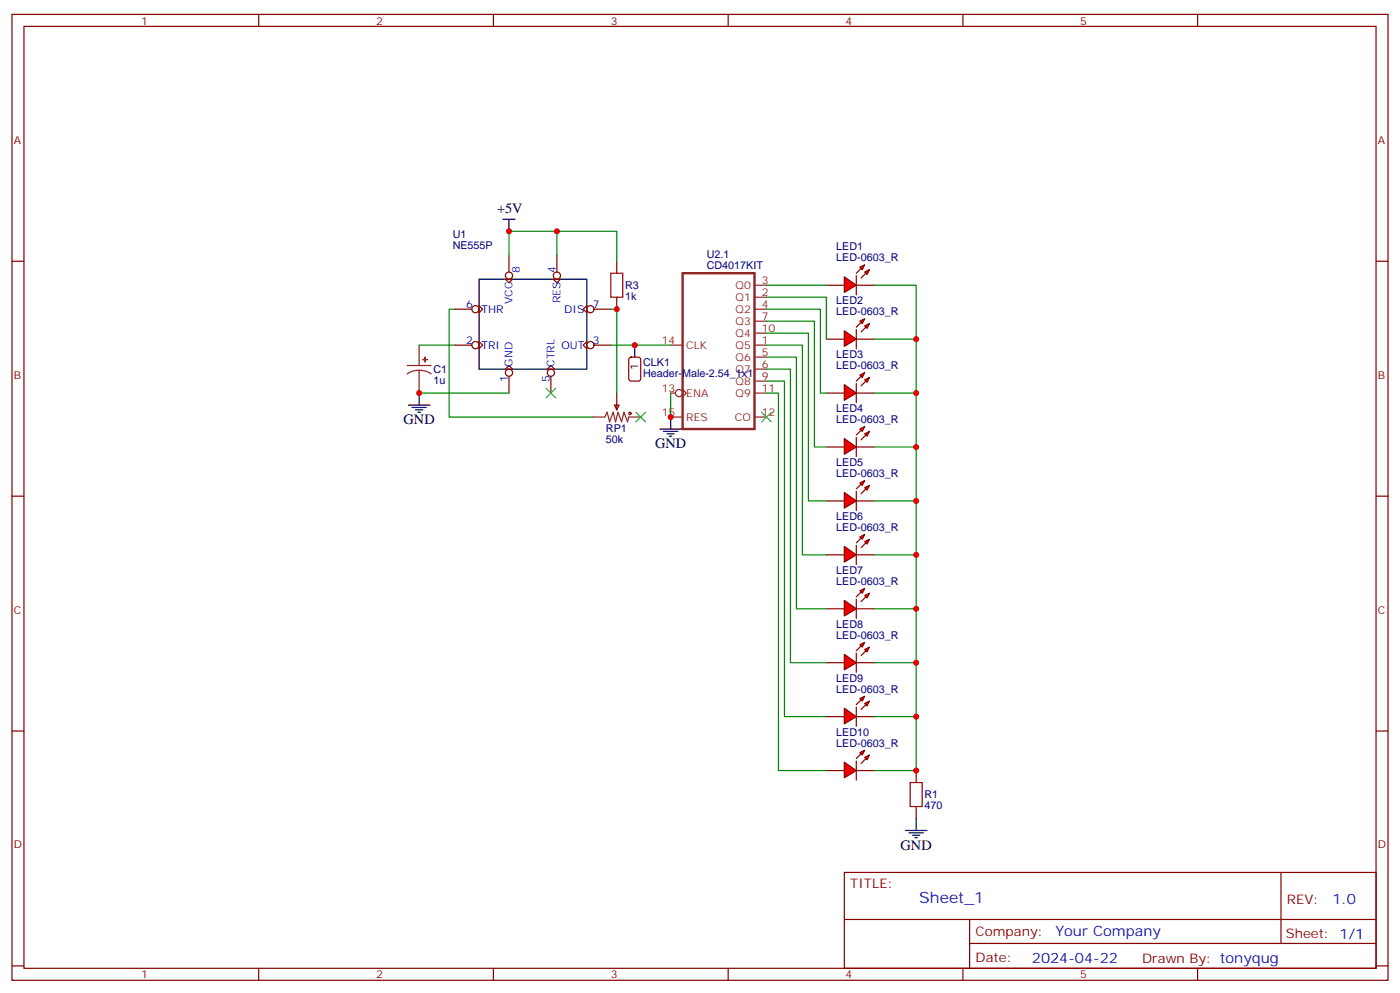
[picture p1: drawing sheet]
<svg xmlns="http://www.w3.org/2000/svg" width="412mm" height="292mm" viewBox="0 0 412 292" stroke-linecap="round" stroke-linejoin="round" font-family="sans-serif">
<g fill="none" stroke="#870000" stroke-width=".35">
<path d="M3.5 4.2h405.4v284.4h-405.4zM7.1 7.8h398.2v277.2h-398.2zM76.2 4.2v3.6M145.3 4.2v3.6M214.5 4.2v3.6M283.6 4.2v3.6M352.8 4.2v3.6M3.5 76.9h3.6M149.9 75.1v5M164 75.1v5M405.3 76.9h3.6M134.1 91h4.9"/>
<path d="M141.1 90l1.1 1-1.1 1.1M148.9 82.2l1 1.1 1.1-1.1M163 82.2l1 1.1 1.1-1.1M172.9 90l-1.1 1 1.1 1.1M175 91h4.9M134.1 101.6h4.9M141.1 100.5l1.1 1.1-1.1 1.1M148.9 108.7l1-1.1 1.1 1.1M149.9 110.8v4.9M161.2 108.7l1.1-1.1 1 1.1M162.3 110.8v4.9M172.9 100.5l-1.1 1.1 1.1 1.1"/>
<path d="M175 101.6h4.9M3.5 146h3.6M405.3 146h3.6M3.5 215.2h3.6M405.3 215.2h3.6M248.7 256.8h156.6v28.2h-156.6zM377.3 256.8v20.9M248.7 270.7h156.5M285.6 277.7h119.6M285.6 270.7v14.1M3.5 284.3h3.6M76.2 285v3.6"/>
<path d="M145.3 285v3.6M214.5 285v3.6M283.6 285v3.6M352.8 285v3.6M405.3 284.3h3.6"/>
<circle cx="140.1" cy="91" r="1.06"/>
<circle cx="149.9" cy="81.1" r="1.06"/>
<circle cx="164" cy="81.1" r="1.06"/>
<circle cx="173.9" cy="91" r="1.06"/>
<circle cx="140.1" cy="101.6" r="1.06"/>
<circle cx="149.9" cy="109.7" r="1.06"/>
<circle cx="162.3" cy="109.7" r="1.06"/>
<circle cx="173.9" cy="101.6" r="1.06"/>
</g>
<path d="M148.2 64.6h3.5M149.9 64.6v3.5M141.1 82.2h31.8v26.5h-31.8z" fill="none" stroke="#000" stroke-width=".35"/>
<path d="M201.1 80.4h21.1v45.9h-21.1z" fill="none" stroke="#8c2424" stroke-width=".71"/>
<g fill="none" stroke="#8c2424" stroke-width=".35">
<path d="M222.2 87.5h3.6M222.2 84h3.6M222.2 91h3.6M222.2 94.5h3.6M222.2 98.1h3.6M197.6 101.6h3.5M197.6 115.7h1.4M201.1 114.7l1 1-1 1.1M222.2 101.6h3.6M222.2 105.1h3.6M222.2 108.7h3.6M222.2 112.2h3.6"/>
<path d="M222.2 115.7h3.6M197.6 122.8h3.5M222.2 122.8h3.6"/>
<circle cx="200" cy="115.7" r="1.06"/>
</g>
<g fill="#f00" stroke="#870000" stroke-width=".35">
<path d="M248.7 81.5l3.5 2.5-3.5 2.1z"/>
<path d="M252.2 81.1v5.7z"/>
</g>
<g fill="#870000" stroke="#870000" stroke-width=".35">
<path d="M252.2 80.4l1.4-1.4z"/>
<path d="M253.6 81.8l1.5-1.4z"/>
</g>
<g fill="#f00" stroke="#870000" stroke-width=".35">
<path d="M253.3 78.7l1.4-.7-.7 1.4z"/>
<path d="M254.7 80.1l1.4-.7-.7 1.4z"/>
</g>
<path d="M243.4 84h5.3M252.2 84h5.3" fill="none" stroke="#870000" stroke-width=".35"/>
<g fill="#f00" stroke="#870000" stroke-width=".35">
<path d="M248.7 97.4l3.5 2.4-3.5 2.2z"/>
<path d="M252.2 97v5.7z"/>
</g>
<g fill="#870000" stroke="#870000" stroke-width=".35">
<path d="M252.2 96.3l1.4-1.4z"/>
<path d="M253.6 97.7l1.5-1.4z"/>
</g>
<g fill="#f00" stroke="#870000" stroke-width=".35">
<path d="M253.3 94.5l1.4-.7-.7 1.4z"/>
<path d="M254.7 96l1.4-.8-.7 1.5z"/>
</g>
<path d="M243.4 99.8h5.3M252.2 99.8h5.3" fill="none" stroke="#870000" stroke-width=".35"/>
<g fill="#f00" stroke="#870000" stroke-width=".35">
<path d="M248.7 113.2l3.5 2.5-3.5 2.1z"/>
<path d="M252.2 112.9v5.6z"/>
</g>
<g fill="#870000" stroke="#870000" stroke-width=".35">
<path d="M252.2 112.2l1.4-1.4z"/>
<path d="M253.6 113.6l1.5-1.4z"/>
</g>
<g fill="#f00" stroke="#870000" stroke-width=".35">
<path d="M253.3 110.4l1.4-.7-.7 1.4z"/>
<path d="M254.7 111.8l1.4-.7-.7 1.4z"/>
</g>
<path d="M243.4 115.7h5.3M252.2 115.7h5.3" fill="none" stroke="#870000" stroke-width=".35"/>
<g fill="#f00" stroke="#870000" stroke-width=".35">
<path d="M248.7 129.1l3.5 2.5-3.5 2.1z"/>
<path d="M252.2 128.8v5.6z"/>
</g>
<g fill="#870000" stroke="#870000" stroke-width=".35">
<path d="M252.2 128.1l1.4-1.5z"/>
<path d="M253.6 129.5l1.5-1.4z"/>
</g>
<g fill="#f00" stroke="#870000" stroke-width=".35">
<path d="M253.3 126.3l1.4-.7-.7 1.4z"/>
<path d="M254.7 127.7l1.4-.7-.7 1.4z"/>
</g>
<path d="M243.4 131.6h5.3M252.2 131.6h5.3" fill="none" stroke="#870000" stroke-width=".35"/>
<g fill="#f00" stroke="#870000" stroke-width=".35">
<path d="M248.7 145l3.5 2.5-3.5 2.1z"/>
<path d="M252.2 144.6v5.7z"/>
</g>
<g fill="#870000" stroke="#870000" stroke-width=".35">
<path d="M252.2 143.9l1.4-1.4z"/>
<path d="M253.6 145.3l1.5-1.4z"/>
</g>
<g fill="#f00" stroke="#870000" stroke-width=".35">
<path d="M253.3 142.2l1.4-.7-.7 1.4z"/>
<path d="M254.7 143.6l1.4-.7-.7 1.4z"/>
</g>
<path d="M243.4 147.5h5.3M252.2 147.5h5.3" fill="none" stroke="#870000" stroke-width=".35"/>
<g fill="#f00" stroke="#870000" stroke-width=".35">
<path d="M248.7 160.9l3.5 2.4-3.5 2.2z"/>
<path d="M252.2 160.5v5.7z"/>
</g>
<g fill="#870000" stroke="#870000" stroke-width=".35">
<path d="M252.2 159.8l1.4-1.4z"/>
<path d="M253.6 161.2l1.5-1.4z"/>
</g>
<g fill="#f00" stroke="#870000" stroke-width=".35">
<path d="M253.3 158l1.4-.7-.7 1.4z"/>
<path d="M254.7 159.5l1.4-.8-.7 1.5z"/>
</g>
<path d="M243.4 163.3h5.3M252.2 163.3h5.3" fill="none" stroke="#870000" stroke-width=".35"/>
<g fill="#f00" stroke="#870000" stroke-width=".35">
<path d="M248.7 176.7l3.5 2.5-3.5 2.1z"/>
<path d="M252.2 176.4v5.6z"/>
</g>
<g fill="#870000" stroke="#870000" stroke-width=".35">
<path d="M252.2 175.7l1.4-1.4z"/>
<path d="M253.6 177.1l1.5-1.4z"/>
</g>
<g fill="#f00" stroke="#870000" stroke-width=".35">
<path d="M253.3 173.9l1.4-.7-.7 1.4z"/>
<path d="M254.7 175.3l1.4-.7-.7 1.4z"/>
</g>
<path d="M243.4 179.2h5.3M252.2 179.2h5.3" fill="none" stroke="#870000" stroke-width=".35"/>
<g fill="#f00" stroke="#870000" stroke-width=".35">
<path d="M248.7 192.6l3.5 2.5-3.5 2.1z"/>
<path d="M252.2 192.3v5.6z"/>
</g>
<g fill="#870000" stroke="#870000" stroke-width=".35">
<path d="M252.2 191.6l1.4-1.5z"/>
<path d="M253.6 193l1.5-1.4z"/>
</g>
<g fill="#f00" stroke="#870000" stroke-width=".35">
<path d="M253.3 189.8l1.4-.7-.7 1.4z"/>
<path d="M254.7 191.2l1.4-.7-.7 1.4z"/>
</g>
<path d="M243.4 195.1h5.3M252.2 195.1h5.3" fill="none" stroke="#870000" stroke-width=".35"/>
<g fill="#f00" stroke="#870000" stroke-width=".35">
<path d="M248.7 208.5l3.5 2.5-3.5 2.1z"/>
<path d="M252.2 208.1v5.7z"/>
</g>
<g fill="#870000" stroke="#870000" stroke-width=".35">
<path d="M252.2 207.4l1.4-1.4z"/>
<path d="M253.6 208.8l1.5-1.4z"/>
</g>
<g fill="#f00" stroke="#870000" stroke-width=".35">
<path d="M253.3 205.7l1.4-.7-.7 1.4z"/>
<path d="M254.7 207.1l1.4-.7-.7 1.4z"/>
</g>
<path d="M243.4 211h5.3M252.2 211h5.3" fill="none" stroke="#870000" stroke-width=".35"/>
<g fill="#f00" stroke="#870000" stroke-width=".35">
<path d="M248.7 224.4l3.5 2.4-3.5 2.2z"/>
<path d="M252.2 224v5.7z"/>
</g>
<g fill="#870000" stroke="#870000" stroke-width=".35">
<path d="M252.2 223.3l1.4-1.4z"/>
<path d="M253.6 224.7l1.5-1.4z"/>
</g>
<g fill="#f00" stroke="#870000" stroke-width=".35">
<path d="M253.3 221.5l1.4-.7-.7 1.4z"/>
<path d="M254.7 223l1.4-.8-.7 1.5z"/>
</g>
<path d="M181.7 76.9v3.5M181.7 87.5v3.5M181 119.2h1.4l-.7 1.4zM181.7 115.7v4.9M185.4 105.3l.5-.2h2.1l.7 .5v5.9l-.4 .6-2.4 .1-.6-.5-.1-5.9zM243.4 226.8h5.3M252.2 226.8h5.3M269.9 226.8v3.6M269.9 237.4v3.5" fill="none" stroke="#870000" stroke-width=".35"/>
<path d="M119.9 107.6h7.1M123.5 109l-1.9 .2-1.7 .9M123.5 109l1.8 .2 1.7 .9M123.5 101.6v6M123.5 109v6.7M174.6 122.8h3.6l.7-1.4 .7 2.8 1-2.8 .7 2.8 .7-2.8 1.1 2.8 .7-2.8 1.1 2.8 .3-1.4h3.5" fill="none" stroke="#8c2424" stroke-width=".35"/>
<g fill="#8c2424" stroke="#8c2424" stroke-width=".35">
<path d="M124.5 105.8l1.4 .1z"/>
<path d="M125.2 105.1v1.4z"/>
</g>
<g fill="none" stroke="#a10000" stroke-width=".35">
<path d="M179.9 80.4h3.5v7.1h-3.5zM268.1 230.4h3.5v7h-3.5z"/>
<circle cx="185.6" cy="121.7" r=".35"/>
</g>
<g fill="none" stroke="#008700" stroke-width=".35">
<path d="M149.9 75.1v-7h14.1v7M164 68.1h17.7v8.8M134.1 91h-1.8v31.8h42.3M179.9 91h1.8v24.7M225.8 87.5h17.6v12.3M225.8 91h15.9v24.7h1.7M225.8 94.5h14.1v37.1h3.5M225.8 98.1h12.3v49.4h5.3M225.8 84h17.6M257.5 84h12.4v142.8h-12.4M257.5 99.8h12.4M123.5 115.7h26.4"/>
<path d="M123.5 101.6h10.6M179.9 101.6h17.7M197.6 115.7v7.1M225.8 101.6h10.6v61.7h7M225.8 105.1h8.8v74.1h8.8M225.8 108.7h7v86.4h10.6M225.8 112.2h5.3v98.8h12.3M225.8 115.7h3.5v111.1h14.1M257.5 115.7h12.4M257.5 131.6h12.4M257.5 147.5h12.4M257.5 179.2h12.4"/>
<path d="M257.5 163.3h12.4M257.5 195.1h12.4M257.5 211h12.4"/>
</g>
<g fill="none" stroke="#000" stroke-width=".35">
<path d="M120.3 119.2h6.3M121.4 119.9h4.2M123.5 115.7v3.5M187 101.6v3.5M122.4 120.6h2.1M123.1 121.4h.7M194.4 126.3h6.3M195.4 127h4.3M196.5 127.7h2.1M197.2 128.4h.7M197.6 122.8v3.5M266.7 244.5h6.3"/>
<path d="M267.8 245.2h4.2M268.8 245.9h2.1M269.5 246.6h.7M269.9 240.9v3.6"/>
</g>
<path d="M160.9 114.3l2.8 2.8M163.7 114.3l-2.8 2.8M187.3 121.4l2.8 2.8M190.1 121.4l-2.8 2.8M224.4 121.4l2.8 2.8M227.2 121.4l-2.8 2.8" fill="none" stroke="#3c3" stroke-width=".35"/>
<g fill="#c00">
<circle cx="269.9" cy="211" r=".88"/>
<circle cx="269.9" cy="195.1" r=".88"/>
<circle cx="269.9" cy="179.2" r=".88"/>
<circle cx="269.9" cy="163.3" r=".88"/>
<circle cx="269.9" cy="147.5" r=".88"/>
<circle cx="269.9" cy="131.6" r=".88"/>
<circle cx="269.9" cy="115.7" r=".88"/>
<circle cx="269.9" cy="99.8" r=".88"/>
<circle cx="149.9" cy="68.1" r=".88"/>
<circle cx="164" cy="68.1" r=".88"/>
<circle cx="269.9" cy="226.8" r=".88"/>
<circle cx="123.5" cy="115.7" r=".88"/>
<circle cx="197.6" cy="122.8" r=".88"/>
<circle cx="181.7" cy="91" r=".88"/>
<circle cx="187" cy="101.6" r=".88"/>
</g>
<text font-size="4.6" fill="#00f" x="270.8" y="265.8">Sheet_1</text>
<g font-size="4.2">
<text x="146.4" y="62.8">+5V</text>
<text x="118.9" y="124.9">GND</text>
<text x="193" y="131.9">GND</text>
<text x="265.3" y="250.1">GND</text>
</g>
<g font-size="4.2" fill="#00f">
<text x="392.5" y="266.1">1.0</text>
<text x="310.9" y="275.6">Your Company</text>
<text x="304" y="283.4">2024-04-22</text>
</g>
<g font-size="3.9" fill="#800">
<text x="250.5" y="261.4">TITLE:</text>
<text x="379.1" y="266.1">REV:</text>
<text x="287.4" y="275.6">Company:</text>
<text x="378.7" y="276.2">Sheet: 1/1</text>
<text x="287.4" y="283.3">Date:</text>
<text x="336.4" y="283.4">Drawn By: tonyqug</text>
</g>
<g font-size="3.2" fill="#800">
<text x="41.6" y="7.2">1</text>
<text x="110.8" y="7.2">2</text>
<text x="179.9" y="7.2">3</text>
<text x="249.1" y="7.2">4</text>
<text x="318.2" y="7.2">5</text>
<text x="4.1" y="42.3">A</text>
<text x="405.9" y="42.3">A</text>
<text x="4.1" y="111.5">B</text>
<text x="405.9" y="111.5">B</text>
<text x="4.1" y="180.6">C</text>
<text x="405.9" y="180.6">C</text>
<text x="4.1" y="249.8">D</text>
<text x="405.9" y="249.8">D</text>
<text x="41.6" y="288">1</text>
<text x="110.8" y="288">2</text>
<text x="179.9" y="288">3</text>
<text x="249.1" y="288">4</text>
<text x="318.2" y="288">5</text>
</g>
<g font-size="3.2" fill="#000080">
<text x="133.3" y="70.2">U1</text>
<text x="133.3" y="73.4">NE555P</text>
<text x="208.2" y="76">U2.1</text>
<text x="246.4" y="76.9">LED-0603_R</text>
<text x="246.4" y="73.7">LED1</text>
<text x="208.2" y="79.3">CD4017KIT</text>
<text x="184.1" y="88.3">1k</text>
<text x="184.1" y="85.1">R3</text>
<text x="246.4" y="89.6">LED2</text>
<text x="246.4" y="92.8">LED-0603_R</text>
<text x="189.4" y="107.7">CLK1</text>
<text x="246.4" y="105.4">LED3</text>
<text x="127.7" y="113">1u</text>
<text x="127.7" y="109.8">C1</text>
<text x="189.4" y="110.9">Header-Male-2.54_1x1</text>
<text x="246.4" y="108.7">LED-0603_R</text>
<text x="246.4" y="124.5">LED-0603_R</text>
<text x="246.4" y="121.3">LED4</text>
<text x="178.5" y="130.4">50k</text>
<text x="178.5" y="127.2">RP1</text>
<text x="246.4" y="137.2">LED5</text>
<text x="246.4" y="140.4">LED-0603_R</text>
<text x="246.4" y="153.1">LED6</text>
<text x="246.4" y="156.3">LED-0603_R</text>
<text x="246.4" y="172.2">LED-0603_R</text>
<text x="246.4" y="168.9">LED7</text>
<text x="246.4" y="184.8">LED8</text>
<text x="246.4" y="188">LED-0603_R</text>
<text x="246.4" y="203.9">LED-0603_R</text>
<text x="246.4" y="200.7">LED9</text>
<text x="246.4" y="219.8">LED-0603_R</text>
<text x="246.4" y="216.6">LED10</text>
<text x="272.3" y="238.3">470</text>
<text x="272.3" y="235">R1</text>
</g>
<g font-size="3.2" fill="#00f">
<text x="153.1" y="80.4" transform="rotate(-90 153.1 80.4)">8</text>
<text x="163.7" y="80.4" transform="rotate(-90 163.7 80.4)">4</text>
<text x="151" y="89.5" transform="rotate(-90 151 89.5)">VCC</text>
<text x="165.1" y="89.3" transform="rotate(-90 165.1 89.3)">RES</text>
<text x="137.3" y="90.7">6</text>
<text x="141.8" y="92.1">THR</text>
<text x="166.2" y="92.1">DIS</text>
<text x="174.6" y="90.7">7</text>
<text x="137.3" y="101.2">2</text>
<text x="174.6" y="101.2">3</text>
<text x="141.8" y="102.7">TRI</text>
<text x="151" y="108" transform="rotate(-90 151 108)">GND</text>
<text x="163.3" y="108" transform="rotate(-90 163.3 108)">CTRL</text>
<text x="165.4" y="102.7">OUT</text>
<text x="149.6" y="112.4" transform="rotate(-90 149.6 112.4)">1</text>
<text x="161.9" y="112.4" transform="rotate(-90 161.9 112.4)">5</text>
</g>
<g font-size="3.2" fill="#8d2323">
<text x="224.4" y="83.6">3</text>
<text x="216.7" y="88.5">Q1</text>
<text x="216.7" y="85">Q0</text>
<text x="224.4" y="87.1">2</text>
<text x="216.7" y="92.1">Q2</text>
<text x="216.7" y="95.6">Q3</text>
<text x="224.4" y="90.7">4</text>
<text x="224.4" y="94.2">7</text>
<text x="194.9" y="101.2">14</text>
<text x="216.7" y="99.1">Q4</text>
<text x="224.4" y="101.2">1</text>
<text x="224.4" y="97.7">10</text>
<text x="202.1" y="102.7">CLK</text>
<text x="216.7" y="102.7">Q5</text>
<text x="216.7" y="106.2">Q6</text>
<text x="224.4" y="104.8">5</text>
<text x="216.7" y="109.7">Q7</text>
<text x="216.7" y="113.2">Q8</text>
<text x="224.4" y="108.3">6</text>
<text x="224.4" y="111.8">9</text>
<text x="194.9" y="115.4">13</text>
<text x="202.1" y="116.8">ENA</text>
<text x="216.7" y="116.8">Q9</text>
<text x="224.4" y="115.4">11</text>
<text x="194.9" y="122.4">15</text>
<text x="202.1" y="123.8">RES</text>
<text x="216.5" y="123.8">CO</text>
<text x="224.4" y="122.4">12</text>
</g>
<text font-size="3.2" x="188" y="108.9" transform="rotate(-90 188 108.9)">1</text>
</svg>
